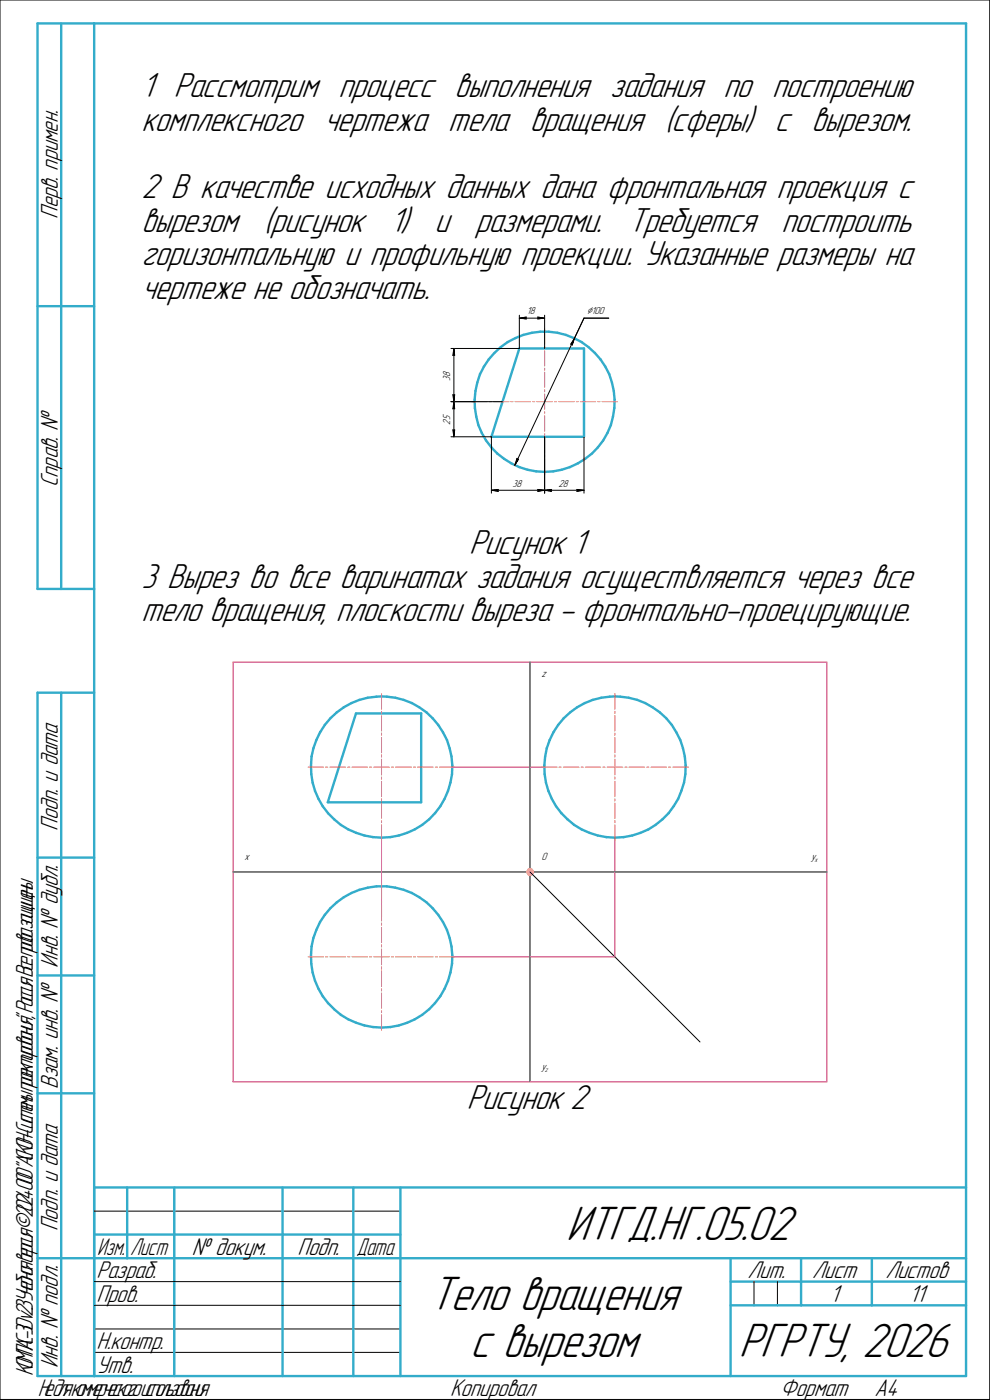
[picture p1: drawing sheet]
<svg xmlns="http://www.w3.org/2000/svg" width="210mm" height="297mm" viewBox="0 0 210 297" stroke-linecap="round" stroke-linejoin="round" font-family="sans-serif">
<g fill="none" stroke="#000" stroke-width=".21">
<path d="M0 0h210zM0 0v297zM210 0v297zM95.7 73.9h14.5zM96.1 75.4l.2-.1zM96.3 73.9l.2 1.5zM96.3 75.3l.2 .1zM96.3 73.9l-.2 1.5zM96.3 73.9v11.3zM110.2 66.9v7zM110.2 67.5l1.4-.2zM110.2 67.5l1.4 .2z"/>
<path d="M110.2 67.5h5.3zM111.5 67.5l.1 .2zM111.6 67.3l-.1 .2zM114.1 67.7l1.4-.2zM114.1 67.3l.1 .2zM114.1 67.3l1.4 .2zM114.2 67.5l-.1 .2zM115.5 66.9v7zM121.1 73h.2zM121.3 73l.1 .2zM121.9 71.8l-.5 1.4zM121.9 71.8l-.8 1.2z"/>
<path d="M121.9 71.8l-12.7 26.9zM123.9 67.5l-2 4.3zM123.9 67.5h5.2zM95.7 92.7h8.6zM95.7 85.2h4.9zM95.7 85.2h10.9zM96.1 91.2l.2 1.5zM96.1 91.2l.2 .1zM96.1 86.8l.2-.2zM96.1 83.8l.2 1.4zM96.1 83.8l.2 .1zM96.3 91.3l.2-.1z"/>
<path d="M96.3 85.2l.2 1.6zM96.3 86.6l.2 .2zM96.3 85.2l-.2 1.6zM96.3 85.2v7.5zM96.3 83.9l.2-.1zM96.5 91.2l-.2 1.5zM96.5 83.8l-.2 1.4zM104.3 92.7v11.9zM109.7 97.3l-.5 1.4zM109.7 97.3l.1 .2zM109.8 97.5l.2-.1zM110 97.4l-.8 1.3z"/>
<path d="M115.5 92.7v11.9zM123.9 92.7v11.9zM104.3 104l1.4-.1zM104.3 104l1.4 .3zM104.3 104h11.2zM105.6 104l.1 .3zM105.7 103.9l-.1 .1zM114.1 104.3l1.4-.3zM114.1 103.9l.1 .1zM114.1 103.9l1.4 .1zM114.2 104l-.1 .3zM115.5 104l1.5-.1z"/>
<path d="M115.5 104l1.5 .3zM115.5 104h8.4zM116.9 104l.1 .3zM117 103.9l-.1 .1zM122.4 104.3l1.5-.3zM122.4 103.9l.1 .1zM122.4 103.9l1.5 .1zM122.5 104l-.1 .3zM112.4 140.5v44.5zM49.4 185h63zM112.4 185h63zM112.4 185v44.6z"/>
<path d="M112.4 185l36.1 36.1zM20 257h64.9zM20 271.9h17zM20 277h17zM37 271.9h22.9zM37 277h22.9zM59.9 271.9h15.1zM59.9 277h15.1zM75 271.9h9.9zM75 277h9.9zM160 271.9v5.1zM164.9 271.9v5.1z"/>
<path d="M0 297h210zM20 282h64.9zM20 287h64.9z"/>
</g>
<g fill="none" stroke="#33acca" stroke-width=".51">
<path d="M8 5v120zM8 5h12zM13 5v120zM20 5h184.9zM20 5v287zM204.9 5v287zM8 65h12zM101.8 79.4l-.5 1.8zM102.7 77.8l-.9 1.6zM103.7 76.3l-1 1.5zM104.9 74.9l-1.2 1.4zM104.9 74.9l1.3-1.2z"/>
<path d="M106.2 73.7l1.5-1.1zM107.7 72.6l1.6-.9zM109.3 71.7l1.7-.6zM110.2 73.9l-5.9 18.8zM110.2 73.9h13.7zM111 71.1l1.8-.5zM112.8 70.6l1.8-.2zM114.6 70.4h.9zM115.5 70.4h.9zM116.4 70.4l1.9 .2zM118.3 70.6l1.8 .5zM120.1 71.1l1.7 .6z"/>
<path d="M121.8 71.7l1.6 .9zM123.4 72.6l1.5 1.1zM123.9 73.9v18.8zM124.9 73.7l1.3 1.2zM126.2 74.9l1.2 1.4zM127.4 76.3l1 1.5zM128.4 77.8l.9 1.6zM129.3 79.4l.5 1.8zM100.7 84.8l.1 1.8zM100.8 86.6l.2 1.8zM100.9 83l-.2 1.8zM101 88.4l.5 1.8z"/>
<path d="M101.3 81.2l-.4 1.8zM101.5 90.2l.7 1.7zM102.2 91.9l.9 1.6zM103.1 93.5l1.2 1.4zM104.3 94.9l1.2 1.3zM104.3 92.7h19.6zM105.5 96.2l1.5 1.2zM107 97.4l1.5 .9zM108.5 98.3l1.7 .8zM110.2 99.1l1.7 .6zM111.9 99.7l1.8 .3zM119.2 99.7l1.7-.6z"/>
<path d="M120.9 99.1l1.7-.8zM122.6 98.3l1.5-.9zM124.1 97.4l1.5-1.2zM126.8 94.9l-1.2 1.3zM128 93.5l-1.2 1.4zM128.9 91.9l-.9 1.6zM129.6 90.2l-.7 1.7zM129.8 81.2l.4 1.8zM130 88.4l-.4 1.8zM130.2 83l.2 1.8zM130.3 86.6l-.3 1.8zM130.4 84.8l-.1 1.8z"/>
<path d="M113.7 100l1.8 .1zM115.5 100.1l1.8-.1zM117.3 100l1.9-.3zM8 125h12zM8 147v145zM8 147h12zM13 147v145zM66.5 158.8l-.4 1.7zM67.1 157l-.6 1.8zM67.9 155.4l-.8 1.6zM68.9 153.8l-1 1.6zM70.1 152.4l-1.2 1.4z"/>
<path d="M70.1 152.4l1.4-1.2zM71.5 151.2l1.4-1.1zM72.9 150.1l1.7-.9zM74.6 149.2l1.7-.7zM75.5 151.4l-6 18.8zM75.5 151.4h13.9zM76.3 148.5l1.7-.4zM78 148.1l1.9-.3zM79.9 147.8h1zM80.9 147.8h1.2zM82.1 147.8l1.8 .3zM83.9 148.1l1.7 .4z"/>
<path d="M85.6 148.5l1.8 .7zM87.4 149.2l1.6 .9zM89 150.1l1.5 1.1zM89.4 151.4v18.8zM90.5 151.2l1.3 1.2zM91.8 152.4l1.2 1.4zM93 153.8l1 1.6zM94 155.4l.8 1.6zM94.8 157l.6 1.8zM95.4 158.8l.4 1.7zM116 158.8l-.3 1.7zM116.6 157l-.6 1.8z"/>
<path d="M117.4 155.4l-.8 1.6zM118.4 153.8l-1 1.6zM119.6 152.4l-1.2 1.4zM119.6 152.4l1.4-1.2zM121 151.2l1.4-1.1zM122.4 150.1l1.7-.9zM124.1 149.2l1.7-.7zM125.8 148.5l1.8-.4zM127.6 148.1l1.8-.3zM129.4 147.8h1zM130.4 147.8h1.2zM131.6 147.8l1.8 .3z"/>
<path d="M133.4 148.1l1.8 .4zM135.2 148.5l1.7 .7zM136.9 149.2l1.6 .9zM138.5 150.1l1.5 1.1zM140 151.2l1.3 1.2zM141.3 152.4l1.2 1.4zM142.5 153.8l1 1.6zM143.5 155.4l.8 1.6zM144.3 157l.6 1.8zM144.9 158.8l.4 1.7zM66 162.4v1.9zM66 164.3l.3 1.8z"/>
<path d="M66.1 160.5l-.1 1.9zM66.3 166.1l.5 1.7zM66.8 167.8l.8 1.7zM67.6 169.5l.9 1.6zM68.5 171.1l1.1 1.5zM69.5 170.2h19.9zM69.6 172.6l1.3 1.2zM70.9 173.8l1.4 1.2zM72.3 175l1.6 1zM73.9 176l1.7 .7zM75.6 176.7l1.7 .6zM77.3 177.3l1.8 .3z"/>
<path d="M79.1 177.6l1.8 .1zM80.9 177.7l1.9-.1zM82.8 177.6l1.8-.3zM84.6 177.3l1.8-.6zM86.4 176.7l1.6-.7zM88 176l1.6-1zM89.6 175l1.4-1.2zM92.3 172.6l-1.3 1.2zM93.4 171.1l-1.1 1.5zM94.3 169.5l-.9 1.6zM95.1 167.8l-.8 1.7zM95.6 166.1l-.5 1.7z"/>
<path d="M95.8 160.5l.2 1.9zM95.9 164.3l-.3 1.8zM96 162.4l-.1 1.9zM115.5 162.4v1.9zM115.5 164.3l.3 1.8zM115.7 160.5l-.2 1.9zM115.8 166.1l.5 1.7zM116.3 167.8l.8 1.7zM117.1 169.5l.9 1.6zM118 171.1l1.1 1.5zM119.1 172.6l1.3 1.2zM120.4 173.8l1.4 1.2z"/>
<path d="M121.8 175l1.6 1zM123.4 176l1.7 .7zM125.1 176.7l1.7 .6zM126.8 177.3l1.8 .3zM128.6 177.6l1.8 .1zM130.4 177.7l1.9-.1zM132.3 177.6l1.8-.3zM134.1 177.3l1.8-.6zM135.9 176.7l1.7-.7zM137.6 176l1.5-1zM139.1 175l1.4-1.2zM140.5 173.8l1.3-1.2z"/>
<path d="M142.9 171.1l-1.1 1.5zM143.9 169.5l-1 1.6zM144.6 167.8l-.7 1.7zM145.1 166.1l-.5 1.7zM145.3 160.5l.2 1.9zM145.4 164.3l-.3 1.8zM145.5 162.4l-.1 1.9zM8 182h12zM66.5 199l-.4 1.8zM67.1 197.3l-.6 1.7zM67.9 195.6l-.8 1.7zM68.9 194.1l-1 1.5z"/>
<path d="M70.1 192.7l-1.2 1.4zM70.1 192.7l1.4-1.2zM71.5 191.5l1.4-1.1zM72.9 190.4l1.7-.9zM74.6 189.5l1.7-.7zM76.3 188.8l1.7-.4zM78 188.4l1.9-.3zM79.9 188.1h1zM80.9 188.1h1.2zM82.1 188.1l1.8 .3zM83.9 188.4l1.7 .4zM85.6 188.8l1.8 .7z"/>
<path d="M87.4 189.5l1.6 .9zM89 190.4l1.5 1.1zM90.5 191.5l1.3 1.2zM91.8 192.7l1.2 1.4zM93 194.1l1 1.5zM94 195.6l.8 1.7zM94.8 197.3l.6 1.7zM95.4 199l.4 1.8zM8 207h12zM66 202.7v1.8zM66 204.5l.3 1.9zM66.1 200.8l-.1 1.9z"/>
<path d="M66.3 206.4l.5 1.7zM66.8 208.1l.8 1.7zM67.6 209.8l.9 1.6zM68.5 211.4l1.1 1.5zM69.6 212.9l1.3 1.3zM70.9 214.2l1.4 1.1zM72.3 215.3l1.6 1zM73.9 216.3l1.7 .7zM75.6 217l1.7 .6zM77.3 217.6l1.8 .3zM79.1 217.9l1.8 .1zM80.9 218l1.9-.1z"/>
<path d="M82.8 217.9l1.8-.3zM84.6 217.6l1.8-.6zM86.4 217l1.6-.7zM88 216.3l1.6-1zM89.6 215.3l1.4-1.1zM92.3 212.9l-1.3 1.3zM93.4 211.4l-1.1 1.5zM94.3 209.8l-.9 1.6zM95.1 208.1l-.8 1.7zM95.6 206.4l-.5 1.7zM95.8 200.8l.2 1.9zM95.9 204.5l-.3 1.9z"/>
<path d="M96 202.7l-.1 1.8zM8 232h12zM20 252h184.9zM20 252v40zM27 252v15zM37 252v25zM59.9 252v25zM75 252v25zM84.9 252v40zM8 267h12zM20 262h7zM20 267h7z"/>
<path d="M27 262h10zM27 267h10zM37 277v15zM37 262h22.9zM37 267h22.9zM59.9 277v15zM59.9 262h15.1zM59.9 267h15.1zM75 277v15zM75 262h9.9zM75 267h9.9zM84.9 267h120z"/>
<path d="M155 267v25zM155 271.9h15zM155 277h5zM160 277h4.9zM164.9 277h5.1zM170 267v10zM170 271.9h34.9zM170 277h15zM185 267v10zM185 277h19.9zM8 292h12zM20 292h184.9z"/>
</g>
<g fill="none" stroke="#ff8000" stroke-width=".21">
<path d="M115.5 69.8v3.2zM115.5 73.5v.4zM115.5 74.4v3.3zM115.5 78.1v.5zM115.5 79v3.2zM100.1 85.2h3.2zM103.8 85.2h.5zM104.7 85.2h3.3zM108.4 85.2h.4zM109.3 85.2h3.3zM113 85.2h.5zM113.9 85.2h1.6z"/>
<path d="M115.5 85.2h1.7zM115.5 97.4v3.3zM115.5 96.5v.5zM115.5 92.9v3.2zM115.5 91.9v.5zM115.5 88.2v3.3zM115.5 87.3v.5zM115.5 85.2v1.7zM115.5 82.7v.4zM115.5 83.6v1.6zM117.6 85.2h.5zM118.5 85.2h3.3z"/>
<path d="M122.3 85.2h.4zM123.1 85.2h3.3zM126.8 85.2h.5zM127.7 85.2h3.3zM80.9 147.2v3.3zM80.9 150.9v.5zM80.9 151.8v3.3zM80.9 155.6v.4zM80.9 156.5v3.2zM130.4 147.2v3.3zM130.4 150.9v.5zM130.4 151.8v3.3z"/>
<path d="M130.4 155.6v.4zM130.4 156.5v3.2zM65.4 162.8h3.2zM69.1 162.8h.4zM70 162.8h3.3zM73.8 162.8h.4zM74.7 162.8h3.2zM78.4 162.8h.5zM79.3 162.8h1.6zM80.9 162.8h1.7zM80.9 175v3.4zM80.9 174.1v.5z"/>
<path d="M80.9 170.4v3.3zM80.9 169.5v.5zM80.9 165.8v3.3zM80.9 164.9v.4zM80.9 162.8v1.6zM80.9 160.2v.4zM80.9 161.1v1.7zM83 162.8h.5zM83.9 162.8h3.4zM87.7 162.8h.5zM88.6 162.8h3.3zM92.3 162.8h.5z"/>
<path d="M93.2 162.8h3.3zM114.9 162.8h3.3zM118.6 162.8h.4zM119.5 162.8h3.3zM123.3 162.8h.4zM124.2 162.8h3.3zM127.9 162.8h.5zM128.8 162.8h1.6zM130.4 162.8h1.7zM130.4 175v3.4zM130.4 174.1v.5zM130.4 170.4v3.3z"/>
<path d="M130.4 169.5v.5zM130.4 165.8v3.3zM130.4 164.9v.4zM130.4 162.8v1.6zM130.4 160.2v.4zM130.4 161.1v1.7zM132.6 162.8h.4zM133.4 162.8h3.4zM137.2 162.8h.5zM138.1 162.8h3.3zM141.8 162.8h.5zM142.7 162.8h3.4z"/>
<path d="M80.9 187.5v3.3zM80.9 191.2v.4zM80.9 192.1v3.3zM80.9 195.9v.4zM80.9 196.8v3.2zM65.4 203h3.2zM69.1 203h.4zM70 203h3.3zM73.8 203h.4zM74.7 203h3.2zM78.4 203h.5zM79.3 203h1.6z"/>
<path d="M80.9 203h1.7zM80.9 215.3v3.4zM80.9 214.4v.5zM80.9 210.7v3.3zM80.9 209.8v.5zM80.9 206v3.4zM80.9 205.2v.4zM80.9 203v1.7zM80.9 200.5v.4zM80.9 201.4v1.6zM83 203h.5zM83.9 203h3.4z"/>
<path d="M87.7 203h.5zM88.6 203h3.3zM92.3 203h.5zM93.2 203h3.3z"/>
</g>
<g fill="#fff" stroke="#fff" stroke-width=".21">
<path d="M108.7 101.7h2.3zM108.7 101.7h2.3zM108.7 101.8h2.3zM108.7 101.8h2.3zM108.7 101.9h2.3zM108.7 101.9h2.3zM108.7 102h2.3zM108.7 102.1h2.3zM108.7 102.1h2.3zM108.7 102.2h2.3zM108.7 102.2h2.3zM108.7 102.3h2.3zM108.7 102.3h2.3zM108.7 102.4h2.3zM108.7 102.4h2.3zM108.7 102.5h2.3zM108.7 102.6h2.3zM108.7 102.6h2.3zM108.7 102.7h2.3zM108.7 102.7h2.3zM108.7 102.8h2.3zM108.7 102.8h2.3zM108.7 102.9h2.3zM108.7 103h2.3zM108.7 103h2.3zM108.7 103.1h2.3zM108.7 103.1h2.3zM108.7 103.2h2.3zM108.7 103.2h2.3zM108.7 103.3h2.3zM108.7 103.3h2.3zM108.7 103.4h2.3zM108.7 103.5h2.3zM108.7 103.5h2.3zM108.7 103.6h2.3zM108.7 103.6h2.3zM108.7 103.7h2.3z"/>
<path d="M105.6 103.7h.3zM105.2 103.8h.7zM104.8 103.9h1.1zM104.6 103.9h1.3zM104.4 104h1.5zM104.3 104h1.6zM104.4 104.1h1.5zM104.5 104.1h1.4zM104.6 104.2h1.3zM104.8 104.3h1.1zM105.2 104.3h.7zM105.6 104.4h.3z"/>
<path d="M113.9 103.7h.4zM113.9 103.8h.8zM113.9 103.9h1.1zM113.9 103.9h1.3zM113.9 104h1.5zM113.9 104h1.6zM113.9 104.1h1.5zM113.9 104.1h1.4zM113.9 104.2h1.3zM113.9 104.3h1.1zM113.9 104.3h.8zM113.9 104.4h.4z"/>
<path d="M118.5 101.7h2.4zM118.5 101.7h2.4zM118.5 101.8h2.4zM118.5 101.8h2.4zM118.5 101.9h2.4zM118.5 101.9h2.4zM118.5 102h2.4zM118.5 102.1h2.4zM118.5 102.1h2.4zM118.5 102.2h2.4zM118.5 102.2h2.4zM118.5 102.3h2.4zM118.5 102.3h2.4zM118.5 102.4h2.4zM118.5 102.4h2.4zM118.5 102.5h2.4zM118.5 102.6h2.4zM118.5 102.6h2.4zM118.5 102.7h2.4zM118.5 102.7h2.4zM118.5 102.8h2.4zM118.5 102.8h2.4zM118.5 102.9h2.4zM118.5 103h2.4zM118.5 103h2.4zM118.5 103.1h2.4zM118.5 103.1h2.4zM118.5 103.2h2.4zM118.5 103.2h2.4zM118.5 103.3h2.4zM118.5 103.3h2.4zM118.5 103.4h2.4zM118.5 103.5h2.4zM118.5 103.5h2.4zM118.5 103.6h2.4zM118.5 103.6h2.4zM118.5 103.7h2.4z"/>
<path d="M116.8 103.7h.4zM116.4 103.8h.8zM116 103.9h1.2zM115.9 103.9h1.3zM115.7 104h1.5zM115.5 104h1.7zM115.7 104.1h1.5zM115.8 104.1h1.4zM115.9 104.2h1.3zM116 104.3h1.2zM116.4 104.3h.8zM116.8 104.4h.4z"/>
<path d="M122.3 103.7h.4zM122.3 103.8h.7zM122.3 103.9h1zM122.3 103.9h1.3zM122.3 104h1.4zM122.3 104h1.6zM122.3 104.1h1.5zM122.3 104.1h1.3zM122.3 104.2h1.2zM122.3 104.3h1zM122.3 104.3h.7zM122.3 104.4h.4z"/>
<path d="M93.9 87.8h2.1zM93.9 87.9h2.1zM93.9 87.9h2.1zM93.9 88h2.1zM93.9 88.1h2.1zM93.9 88.1h2.1zM93.9 88.2h2.1zM93.9 88.2h2.1zM93.9 88.3h2.1zM93.9 88.3h2.1zM93.9 88.4h2.1zM93.9 88.4h2.1zM93.9 88.5h2.1zM93.9 88.6h2.1zM93.9 88.6h2.1zM93.9 88.7h2.1zM93.9 88.7h2.1zM93.9 88.8h2.1zM93.9 88.8h2.1zM93.9 88.9h2.1zM93.9 89h2.1zM93.9 89h2.1zM93.9 89.1h2.1zM93.9 89.1h2.1zM93.9 89.2h2.1zM93.9 89.2h2.1zM93.9 89.3h2.1zM93.9 89.4h2.1zM93.9 89.4h2.1zM93.9 89.5h2.1zM93.9 89.5h2.1zM93.9 89.6h2.1zM93.9 89.6h2.1zM93.9 89.7h2.1zM93.9 89.7h2.1zM93.9 89.8h2.1zM93.9 89.9h2.1zM93.9 89.9h2.1zM93.9 90h2.1zM93.9 90h2.1zM93.9 90.1h2.1z"/>
<path d="M95.9 91h.7zM96 91.1h.6zM96 91.2h.6zM96 91.2h.6zM96 91.3h.6zM96 91.3h.6zM96 91.4h.6zM96 91.4h.6zM96 91.5h.6zM96 91.6h.6zM96 91.6h.6zM96 91.7h.6zM96 91.7h.6zM96 91.8h.6zM96.1 91.8h.5zM96.1 91.9h.5zM96.1 91.9h.5zM96.1 92h.5zM96.1 92.1h.5zM96.1 92.1h.5zM96.1 92.2h.4zM96.1 92.2h.4zM96.1 92.3h.4zM96.2 92.3h.3zM96.2 92.4h.3zM96.2 92.5h.2zM96.2 92.5h.2z"/>
<path d="M96.2 85.4h.2zM96.2 85.5h.2zM96.2 85.5h.2zM96.2 85.6h.3zM96.2 85.6h.3zM96.1 85.7h.4zM96.1 85.7h.4zM96.1 85.8h.4zM96.1 85.9h.5zM96.1 85.9h.5zM96.1 86h.5zM96.1 86h.5zM96.1 86.1h.5zM96.1 86.1h.5zM96 86.2h.6zM96 86.2h.6zM96 86.3h.6zM96 86.4h.6zM96 86.4h.6zM96 86.5h.6zM96 86.5h.6zM96 86.6h.6zM96 86.6h.6zM96 86.7h.6zM96 86.8h.6zM96 86.8h.6z"/>
<path d="M93.9 78.5h2.1zM93.9 78.5h2.1zM93.9 78.6h2.1zM93.9 78.6h2.1zM93.9 78.7h2.1zM93.9 78.7h2.1zM93.9 78.8h2.1zM93.9 78.9h2.1zM93.9 78.9h2.1zM93.9 79h2.1zM93.9 79h2.1zM93.9 79.1h2.1zM93.9 79.1h2.1zM93.9 79.2h2.1zM93.9 79.2h2.1zM93.9 79.3h2.1zM93.9 79.4h2.1zM93.9 79.4h2.1zM93.9 79.5h2.1zM93.9 79.5h2.1zM93.9 79.6h2.1zM93.9 79.6h2.1zM93.9 79.7h2.1zM93.9 79.8h2.1zM93.9 79.8h2.1zM93.9 79.9h2.1zM93.9 79.9h2.1zM93.9 80h2.1zM93.9 80h2.1zM93.9 80.1h2.1zM93.9 80.2h2.1zM93.9 80.2h2.1zM93.9 80.3h2.1zM93.9 80.3h2.1zM93.9 80.4h2.1zM93.9 80.4h2.1zM93.9 80.5h2.1zM93.9 80.5h2.1zM93.9 80.6h2.1zM93.9 80.7h2.1zM93.9 80.7h2.1z"/>
<path d="M95.9 83.6h.7zM96 83.7h.6zM96 83.7h.6zM96 83.8h.6zM96 83.8h.6zM96 83.9h.6zM96 83.9h.6zM96 84h.6zM96 84h.6zM96 84.1h.6zM96 84.2h.6zM96 84.2h.6zM96 84.3h.6zM96 84.3h.6zM96.1 84.4h.5zM96.1 84.4h.5zM96.1 84.5h.5zM96.1 84.6h.5zM96.1 84.6h.5zM96.1 84.7h.5zM96.1 84.7h.4zM96.1 84.8h.4zM96.1 84.8h.4zM96.2 84.9h.3zM96.2 84.9h.3zM96.2 85h.2zM96.2 85.1h.2z"/>
<path d="M96.2 74.1h.2zM96.2 74.2h.2zM96.2 74.2h.3zM96.2 74.3h.3zM96.1 74.3h.4zM96.1 74.4h.4zM96.1 74.5h.4zM96.1 74.5h.5zM96.1 74.6h.5zM96.1 74.6h.5zM96.1 74.7h.5zM96.1 74.7h.5zM96.1 74.8h.5zM96 74.8h.6zM96 74.9h.6zM96 75h.6zM96 75h.6zM96 75.1h.6zM96 75.1h.6zM96 75.2h.6zM96 75.2h.6zM96 75.3h.6zM96 75.4h.6zM96 75.4h.6zM96 75.5h.6zM96 75.5h.6z"/>
<path d="M111.8 65.1h2.1zM111.8 65.1h2.1zM111.8 65.2h2.1zM111.8 65.2h2.1zM111.8 65.3h2.1zM111.8 65.4h2.1zM111.8 65.4h2.1zM111.8 65.5h2.1zM111.8 65.5h2.1zM111.8 65.6h2.1zM111.8 65.6h2.1zM111.8 65.7h2.1zM111.8 65.8h2.1zM111.8 65.8h2.1zM111.8 65.9h2.1zM111.8 65.9h2.1zM111.8 66h2.1zM111.8 66h2.1zM111.8 66.1h2.1zM111.8 66.2h2.1zM111.8 66.2h2.1zM111.8 66.3h2.1zM111.8 66.3h2.1zM111.8 66.4h2.1zM111.8 66.4h2.1zM111.8 66.5h2.1zM111.8 66.5h2.1zM111.8 66.6h2.1zM111.8 66.7h2.1zM111.8 66.7h2.1zM111.8 66.8h2.1zM111.8 66.8h2.1zM111.8 66.9h2.1zM111.8 66.9h2.1zM111.8 67h2.1zM111.8 67.1h2.1zM111.8 67.1h2.1z"/>
<path d="M111.5 67.2h.3zM111.1 67.2h.7zM110.7 67.3h1.1zM110.6 67.3h1.2zM110.5 67.4h1.3zM110.3 67.5h1.5zM110.2 67.5h1.6zM110.3 67.6h1.5zM110.5 67.6h1.3zM110.7 67.7h1.1zM111.1 67.7h.7zM111.5 67.8h.3z"/>
<path d="M113.9 67.2h.4zM113.9 67.2h.8zM113.9 67.3h1.1zM113.9 67.3h1.3zM113.9 67.4h1.4zM113.9 67.5h1.5zM113.9 67.5h1.6zM113.9 67.6h1.5zM113.9 67.6h1.3zM113.9 67.7h1.1zM113.9 67.7h.8zM113.9 67.8h.4z"/>
<path d="M109.6 97.1h.1zM109.6 97.2h.3zM109.6 97.3h.4zM109.5 97.3h.6zM109.5 97.4h.7zM109.5 97.4h.7zM109.5 97.5h.7zM109.4 97.5h.8zM109.4 97.6h.7zM109.4 97.6h.7zM109.4 97.7h.7zM109.4 97.8h.6zM109.4 97.8h.6zM109.4 97.9h.6zM109.4 97.9h.6zM109.3 98h.6zM109.3 98h.5zM109.3 98.1h.5zM109.3 98.2h.5zM109.3 98.2h.5zM109.3 98.3h.4zM109.3 98.3h.4zM109.3 98.4h.3zM109.3 98.4h.3zM109.3 98.5h.2zM109.3 98.6h.1zM109.3 98.6h.1z"/>
<path d="M121.8 71.9h.1zM121.6 72h.3zM121.6 72h.3zM121.5 72.1h.4zM121.4 72.1h.5zM121.4 72.2h.5zM121.4 72.2h.5zM121.4 72.3h.5zM121.3 72.4h.5zM121.3 72.4h.5zM121.2 72.5h.6zM121.2 72.5h.6zM121.2 72.6h.6zM121.1 72.6h.7zM121.1 72.7h.7zM121.1 72.8h.6zM121 72.8h.7zM121 72.9h.7zM121 72.9h.6zM121 73h.6zM120.9 73h.7zM120.8 73.1h.8zM121 73.2h.6zM121.1 73.2h.5zM121.2 73.3h.3zM121.3 73.3h.2zM121.4 73.4h.1z"/>
<path d="M124.5 65h4zM124.5 65.1h4zM124.5 65.1h4zM124.5 65.2h4zM124.5 65.2h4zM124.5 65.3h4zM124.5 65.4h4zM124.5 65.4h4zM124.5 65.5h4zM124.5 65.5h4zM124.5 65.6h4zM124.5 65.6h4zM124.5 65.7h4zM124.5 65.8h4zM124.5 65.8h4zM124.5 65.9h4zM124.5 65.9h4zM124.5 66h4zM124.5 66h4zM124.5 66.1h4zM124.5 66.2h4zM124.5 66.2h4zM124.5 66.3h4zM124.5 66.3h4zM124.5 66.4h4zM124.5 66.4h4zM124.5 66.5h4zM124.5 66.5h4zM124.5 66.6h4zM124.5 66.7h4zM124.5 66.7h4zM124.5 66.8h4zM124.5 66.8h4zM124.5 66.9h4zM124.5 66.9h4zM124.5 67h4zM124.5 67.1h4zM124.5 67.1h4z"/>
<path d="M114.9 180.7h1.4zM114.9 180.8h1.4zM114.9 180.8h1.4zM114.9 180.9h1.4zM114.9 181h1.4zM114.9 181h1.4zM114.9 181.1h1.4zM114.9 181.1h1.4zM114.9 181.2h1.4zM114.9 181.2h1.4zM114.9 181.3h1.4zM114.9 181.4h1.4zM114.9 181.4h1.4zM114.9 181.5h1.4zM114.9 181.5h1.4zM114.9 181.6h1.4zM114.9 181.6h1.4zM114.9 181.7h1.4zM114.9 181.8h1.4zM114.9 181.8h1.4zM114.9 181.9h1.4zM114.9 181.9h1.4zM114.9 182h1.4zM114.9 182h1.4zM114.9 182.1h1.4zM114.9 182.1h1.4zM114.9 182.2h1.4zM114.9 182.3h1.4zM114.9 182.3h1.4zM114.9 182.4h1.4zM114.9 182.4h1.4zM114.9 182.5h1.4zM114.9 182.5h1.4zM114.9 182.6h1.4zM114.9 182.7h1.4zM114.9 182.7h1.4zM114.9 182.8h1.4zM114.9 182.8h1.4z"/>
<path d="M114.9 225.3h1.9zM114.9 225.3h1.9zM114.9 225.4h1.9zM114.9 225.4h1.9zM114.9 225.5h1.9zM114.9 225.6h1.9zM114.9 225.6h1.9zM114.9 225.7h1.9zM114.9 225.7h1.9zM114.9 225.8h1.9zM114.9 225.8h1.9zM114.9 225.9h1.9zM114.9 225.9h1.9zM114.9 226h1.9zM114.9 226.1h1.9zM114.9 226.1h1.9zM114.9 226.2h1.9zM114.9 226.2h1.9zM114.9 226.3h1.9zM114.9 226.3h1.9zM114.9 226.4h1.9zM114.9 226.5h1.9zM114.9 226.5h1.9zM114.9 226.6h1.9zM114.9 226.6h1.9zM114.9 226.7h1.9zM114.9 226.7h1.9zM114.9 226.8h1.9zM114.9 226.9h1.9zM114.9 226.9h1.9zM114.9 227h1.9zM114.9 227h1.9zM114.9 227.1h1.9zM114.9 227.1h1.9zM114.9 227.2h1.9zM114.9 227.2h1.9zM114.9 227.3h1.9zM114.9 227.4h1.9zM114.9 227.4h1.9zM114.9 227.5h1.9zM114.9 227.5h1.9zM114.9 227.6h1.9zM114.9 227.6h1.9zM114.9 227.7h1.9zM114.9 227.8h1.9z"/>
<path d="M51.9 180.7h1.3zM51.9 180.8h1.3zM51.9 180.8h1.3zM51.9 180.9h1.3zM51.9 181h1.3zM51.9 181h1.3zM51.9 181.1h1.3zM51.9 181.1h1.3zM51.9 181.2h1.3zM51.9 181.2h1.3zM51.9 181.3h1.3zM51.9 181.4h1.3zM51.9 181.4h1.3zM51.9 181.5h1.3zM51.9 181.5h1.3zM51.9 181.6h1.3zM51.9 181.6h1.3zM51.9 181.7h1.3zM51.9 181.8h1.3zM51.9 181.8h1.3zM51.9 181.9h1.3zM51.9 181.9h1.3zM51.9 182h1.3zM51.9 182h1.3zM51.9 182.1h1.3zM51.9 182.1h1.3zM51.9 182.2h1.3zM51.9 182.3h1.3zM51.9 182.3h1.3zM51.9 182.4h1.3zM51.9 182.4h1.3zM51.9 182.5h1.3zM51.9 182.5h1.3zM51.9 182.6h1.3zM51.9 182.7h1.3zM51.9 182.7h1.3zM51.9 182.8h1.3zM51.9 182.8h1.3z"/>
<path d="M114.9 141.9h1.3zM114.9 142h1.3zM114.9 142h1.3zM114.9 142.1h1.3zM114.9 142.1h1.3zM114.9 142.2h1.3zM114.9 142.2h1.3zM114.9 142.3h1.3zM114.9 142.4h1.3zM114.9 142.4h1.3zM114.9 142.5h1.3zM114.9 142.5h1.3zM114.9 142.6h1.3zM114.9 142.6h1.3zM114.9 142.7h1.3zM114.9 142.7h1.3zM114.9 142.8h1.3zM114.9 142.9h1.3zM114.9 142.9h1.3zM114.9 143h1.3zM114.9 143h1.3zM114.9 143.1h1.3zM114.9 143.1h1.3zM114.9 143.2h1.3zM114.9 143.3h1.3zM114.9 143.3h1.3zM114.9 143.4h1.3zM114.9 143.4h1.3zM114.9 143.5h1.3zM114.9 143.5h1.3zM114.9 143.6h1.3zM114.9 143.7h1.3zM114.9 143.7h1.3zM114.9 143.8h1.3zM114.9 143.8h1.3zM114.9 143.9h1.3zM114.9 143.9h1.3zM114.9 144h1.3z"/>
<path d="M172.1 180.7h1.9zM172.1 180.8h1.9zM172.1 180.8h1.9zM172.1 180.9h1.9zM172.1 181h1.9zM172.1 181h1.9zM172.1 181.1h1.9zM172.1 181.1h1.9zM172.1 181.2h1.9zM172.1 181.2h1.9zM172.1 181.3h1.9zM172.1 181.4h1.9zM172.1 181.4h1.9zM172.1 181.5h1.9zM172.1 181.5h1.9zM172.1 181.6h1.9zM172.1 181.6h1.9zM172.1 181.7h1.9zM172.1 181.8h1.9zM172.1 181.8h1.9zM172.1 181.9h1.9zM172.1 181.9h1.9zM172.1 182h1.9zM172.1 182h1.9zM172.1 182.1h1.9zM172.1 182.1h1.9zM172.1 182.2h1.9zM172.1 182.3h1.9zM172.1 182.3h1.9zM172.1 182.4h1.9zM172.1 182.4h1.9zM172.1 182.5h1.9zM172.1 182.5h1.9zM172.1 182.6h1.9zM172.1 182.7h1.9zM172.1 182.7h1.9zM172.1 182.8h1.9zM172.1 182.8h1.9zM172.1 182.9h1.9zM172.1 182.9h1.9zM172.1 183h1.9zM172.1 183h1.9zM172.1 183.1h1.9zM172.1 183.2h1.9zM172.1 183.2h1.9z"/>
</g>
<g fill="#000" stroke="#000" stroke-width=".21">
<path d="M96.2 74.7h.1zM96.2 74.7h.1zM96.2 74.8h.1zM96.2 74.8h.1zM96.2 74.9h.1zM96.2 75h.1zM96.2 75h.1zM96.1 75.1h.2zM96.1 75.1h.2zM96.1 75.2h.2zM96.1 75.2h.2zM96.1 75.3h.2z"/>
<path d="M96.3 74.5h.1zM96.3 74.5h.1zM96.3 74.6h.1zM96.3 74.6h.1zM96.3 74.7h.1zM96.3 74.7h.1zM96.3 74.8h.1zM96.3 74.8h.1zM96.3 74.9h.1zM96.3 75h.2zM96.3 75h.2zM96.3 75.1h.2zM96.3 75.1h.2zM96.3 75.2h.2zM96.3 75.2h.2zM96.3 75.3h.2z"/>
<path d="M110.2 67.5h1.3zM110.7 67.6h.9zM111.2 67.6h.4z"/>
<path d="M111.3 67.3h.3zM110.9 67.4h.7zM110.6 67.5h1z"/>
<path d="M114.1 67.3h.4zM114.1 67.4h.7zM114.2 67.5h1z"/>
<path d="M114.2 67.5h1.3zM114.2 67.6h.9zM114.1 67.6h.5z"/>
<path d="M121.6 72.3h.2zM121.6 72.4h.1zM121.6 72.5h.1zM121.5 72.5h.1zM121.5 72.6h.1zM121.5 72.6h.1zM121.5 72.7h.1zM121.4 72.8h.2zM121.4 72.8h.2zM121.4 72.9h.1zM121.4 72.9h.1zM121.3 73h.2zM121.4 73h.1zM121.4 73.1h.1z"/>
<path d="M121.6 72.2h.1zM121.5 72.4h.1zM121.5 72.4h.1zM121.5 72.5h.1zM121.4 72.5h.1zM121.4 72.6h.1zM121.4 72.6h.1zM121.3 72.7h.2zM121.3 72.8h.1zM121.2 72.8h.2zM121.2 72.9h.2zM121.2 72.9h.2zM121.1 73h.2z"/>
<path d="M96.1 91.3h.2zM96.1 91.4h.2zM96.1 91.4h.2zM96.1 91.5h.2zM96.1 91.6h.2zM96.2 91.6h.1zM96.2 91.7h.1zM96.2 91.7h.1zM96.2 91.8h.1zM96.2 91.8h.1zM96.2 91.9h.1zM96.2 91.9h.1z"/>
<path d="M96.1 83.9h.2zM96.1 83.9h.2zM96.1 84h.2zM96.1 84h.2zM96.1 84.1h.2zM96.2 84.2h.1zM96.2 84.2h.1zM96.2 84.3h.1zM96.2 84.3h.1zM96.2 84.4h.1zM96.2 84.4h.1zM96.2 84.5h.1z"/>
<path d="M96.2 86h.1zM96.2 86.1h.1zM96.2 86.1h.1zM96.2 86.2h.1zM96.2 86.2h.1zM96.2 86.3h.1zM96.2 86.4h.1zM96.1 86.4h.2zM96.1 86.5h.2zM96.1 86.5h.2zM96.1 86.6h.2zM96.1 86.6h.1z"/>
<path d="M96.3 85.8h.1zM96.3 85.9h.1zM96.3 85.9h.1zM96.3 86h.1zM96.3 86h.1zM96.3 86.1h.1zM96.3 86.1h.1zM96.3 86.2h.1zM96.3 86.2h.1zM96.3 86.3h.2zM96.3 86.4h.2zM96.3 86.4h.2zM96.3 86.5h.2zM96.3 86.5h.2zM96.3 86.6h.2zM96.4 86.6h.1z"/>
<path d="M96.3 91.3h.2zM96.3 91.4h.2zM96.3 91.4h.2zM96.3 91.5h.2zM96.3 91.6h.2zM96.3 91.6h.2zM96.3 91.7h.2zM96.3 91.7h.1zM96.3 91.8h.1zM96.3 91.8h.1zM96.3 91.9h.1zM96.3 91.9h.1zM96.3 92h.1zM96.3 92.1h.1zM96.3 92.1h.1zM96.3 92.2h.1z"/>
<path d="M96.3 83.9h.2zM96.3 83.9h.2zM96.3 84h.2zM96.3 84h.2zM96.3 84.1h.2zM96.3 84.2h.2zM96.3 84.2h.2zM96.3 84.3h.1zM96.3 84.3h.1zM96.3 84.4h.1zM96.3 84.4h.1zM96.3 84.5h.1zM96.3 84.6h.1zM96.3 84.6h.1zM96.3 84.7h.1zM96.3 84.7h.1z"/>
<path d="M109.7 97.4h.1zM109.6 97.5h.2zM109.6 97.5h.2zM109.6 97.6h.2zM109.6 97.6h.1zM109.6 97.7h.1zM109.6 97.8h.1zM109.5 97.8h.2zM109.5 97.9h.1zM109.5 97.9h.1zM109.4 98h.2zM109.4 98h.2zM109.4 98.2h.1z"/>
<path d="M109.8 97.5h.2zM109.8 97.5h.2zM109.8 97.6h.2zM109.7 97.6h.2zM109.7 97.7h.1zM109.7 97.8h.1zM109.7 97.8h.1zM109.6 97.9h.2zM109.6 97.9h.1zM109.6 98h.1zM109.6 98h.1zM109.5 98.1h.1zM109.5 98.2h.1z"/>
<path d="M104.3 104h1.3zM104.6 104.1h1zM105 104.1h.7zM105.4 104.2h.3z"/>
<path d="M105.3 103.9h.4zM104.8 104h.8z"/>
<path d="M114.1 103.9h.5zM114.2 104h.9z"/>
<path d="M114.2 104h1.3zM114.2 104.1h1zM114.1 104.1h.7zM114.1 104.2h.4z"/>
<path d="M115.5 104h1.4zM115.9 104.1h1.1zM116.3 104.1h.7zM116.7 104.2h.3z"/>
<path d="M116.6 103.9h.4zM116 104h1z"/>
<path d="M122.4 103.9h.5zM122.5 104h.9z"/>
<path d="M122.5 104h1.4zM122.5 104.1h1.1zM122.5 104.1h.7zM122.4 104.2h.4z"/>
</g>
<path d="M49.4 140.5h126zM49.4 140.5v89.1zM175.4 140.5v89.1zM80.9 177.7v16.9zM96 162.8h19.5zM130.4 177.7v25.3zM96 203h34.4zM49.4 229.6h126z" fill="none" stroke="#c52b79" stroke-width=".21"/>
<path d="M112.3 184.3h.3zM112.2 184.3h.5zM112 184.4h.9zM111.9 184.5h1.1zM111.9 184.5h1.2zM111.9 184.6h1.2zM111.8 184.6h1.3zM111.8 184.7h1.3zM111.8 184.7h1.3zM111.8 184.8h1.4zM111.8 184.9h1.4zM111.7 184.9h1.5zM111.7 185h1.5zM111.6 185h1.6zM111.7 185.1h1.5zM111.7 185.1h1.5zM111.8 185.2h1.4zM111.8 185.3h1.4zM111.8 185.3h1.3zM111.8 185.4h1.3zM111.8 185.4h1.3zM111.9 185.5h1.2zM111.9 185.5h1.2zM111.9 185.6h1.1zM112 185.6h.9zM112.2 185.7h.5zM112.3 185.8h.3z" fill="#ff8080" stroke="#ff8080" stroke-width=".21"/>
<g font-size="10.9">
<text x="120.1" y="263">ИТГД.НГ.05.02</text>
<text x="91.1" y="278">Тело вращения</text>
<text x="99.7" y="288">с вырезом</text>
<text x="156.8" y="288">РГРТУ, 2026</text>
</g>
<g font-size="7.8">
<text x="30" y="20.6">1 Рассмотрим процесс выполнения задания по построению</text>
<text x="30" y="27.7">комплексного чертежа тела вращения (сферы) с вырезом.</text>
<text x="30" y="42">2 В качестве исходных данных дана фронтальная проекция с</text>
<text x="30" y="49.1">вырезом</text>
<text x="56" y="49.1">(рисунок</text>
<text x="82.8" y="49.1">1)</text>
<text x="92.2" y="49.1">и</text>
<text x="100.9" y="49.1">размерами.</text>
<text x="133.3" y="49.1">Требуется</text>
<text x="165.8" y="49.1">построить</text>
<text x="30" y="56.3">горизонтальную и профильную проекции. Указанные размеры на</text>
<text x="30" y="63.4">чертеже не обозначать.</text>
<text x="99.6" y="117.6">Рисунок 1</text>
<text x="30" y="124.7">3 Вырез во все варинатах задания осуществляется через все</text>
<text x="30" y="131.9">тело вращения, плоскости выреза - фронтально-проецирующие.</text>
<text x="99" y="235.2">Рисунок 2</text>
</g>
<g font-size="5.5">
<text x="12.3" y="46.4" transform="rotate(-90 12.3 46.4)">Перв. примен.</text>
<text x="12.3" y="103.3" transform="rotate(-90 12.3 103.3)">Справ. №</text>
<text x="12.3" y="176.2" transform="rotate(-90 12.3 176.2)">Подп. и дата</text>
<text x="12.3" y="205.3" transform="rotate(-90 12.3 205.3)">Инв. № дубл.</text>
<text x="12.3" y="231.1" transform="rotate(-90 12.3 231.1)">Взам. инв. №</text>
<text x="12.3" y="261.2" transform="rotate(-90 12.3 261.2)">Подп. и дата</text>
<text x="40.7" y="266.3">№ докум.</text>
<text x="63.1" y="266.3">Подп.</text>
<text x="20.5" y="271.3">Разраб.</text>
<text x="158.6" y="271.3">Лит.</text>
<text x="172.3" y="271.3">Лист</text>
<text x="187.8" y="271.3">Листов</text>
<text x="20.5" y="276.3">Пров.</text>
<text x="176.1" y="276.3">1</text>
<text x="192.9" y="276.3">11</text>
<text x="20.5" y="286.3">Н.контр.</text>
<text x="12.3" y="290.3" transform="rotate(-90 12.3 290.3)">Инв. № подл.</text>
<text x="20.5" y="291.3">Утв.</text>
<text x="95.5" y="296.3">Копировал</text>
<text x="165.5" y="296.3">Формат</text>
<text x="185.5" y="296.3">A4</text>
</g>
<g font-size="5.4">
<text x="20.6" y="266.3">Изм.</text>
<text x="27.6" y="266.3">Лист</text>
<text x="75.6" y="266.3">Дата</text>
<text x="7" y="292" transform="rotate(-90 7 292)">КОМПАС-3Dv23Учебнаяверсия©2024ООО&quot;АСКОН-Системыпроектирования&quot;,Россия.Всеправазащищены.</text>
<text x="8" y="296.2">Недлякоммерческогоиспользования</text>
</g>
<text font-size="2.5" x="124.5" y="66.7">⌀100</text>
<g font-size="2.4">
<text x="114.8" y="143.6">z</text>
<text x="51.9" y="182.4">x</text>
<text x="114.8" y="182.4">О</text>
<text x="172.1" y="182.4">y</text>
<text x="114.8" y="227">y</text>
</g>
<g font-size="2.3">
<text x="111.8" y="66.7">18</text>
<text x="95.5" y="80.7" transform="rotate(-90 95.5 80.7)">3</text>
<text x="95.5" y="79.9" transform="rotate(-90 95.5 79.9)">8</text>
<text x="95.5" y="89.2" transform="rotate(-90 95.5 89.2)">5</text>
<text x="95.5" y="90.1" transform="rotate(-90 95.5 90.1)">2</text>
<text x="108.7" y="103.3">38</text>
<text x="118.5" y="103.3">28</text>
</g>
<g font-size="1.6">
<text x="172.8" y="183">x</text>
<text x="115.6" y="227.5">z</text>
</g>
</svg>
